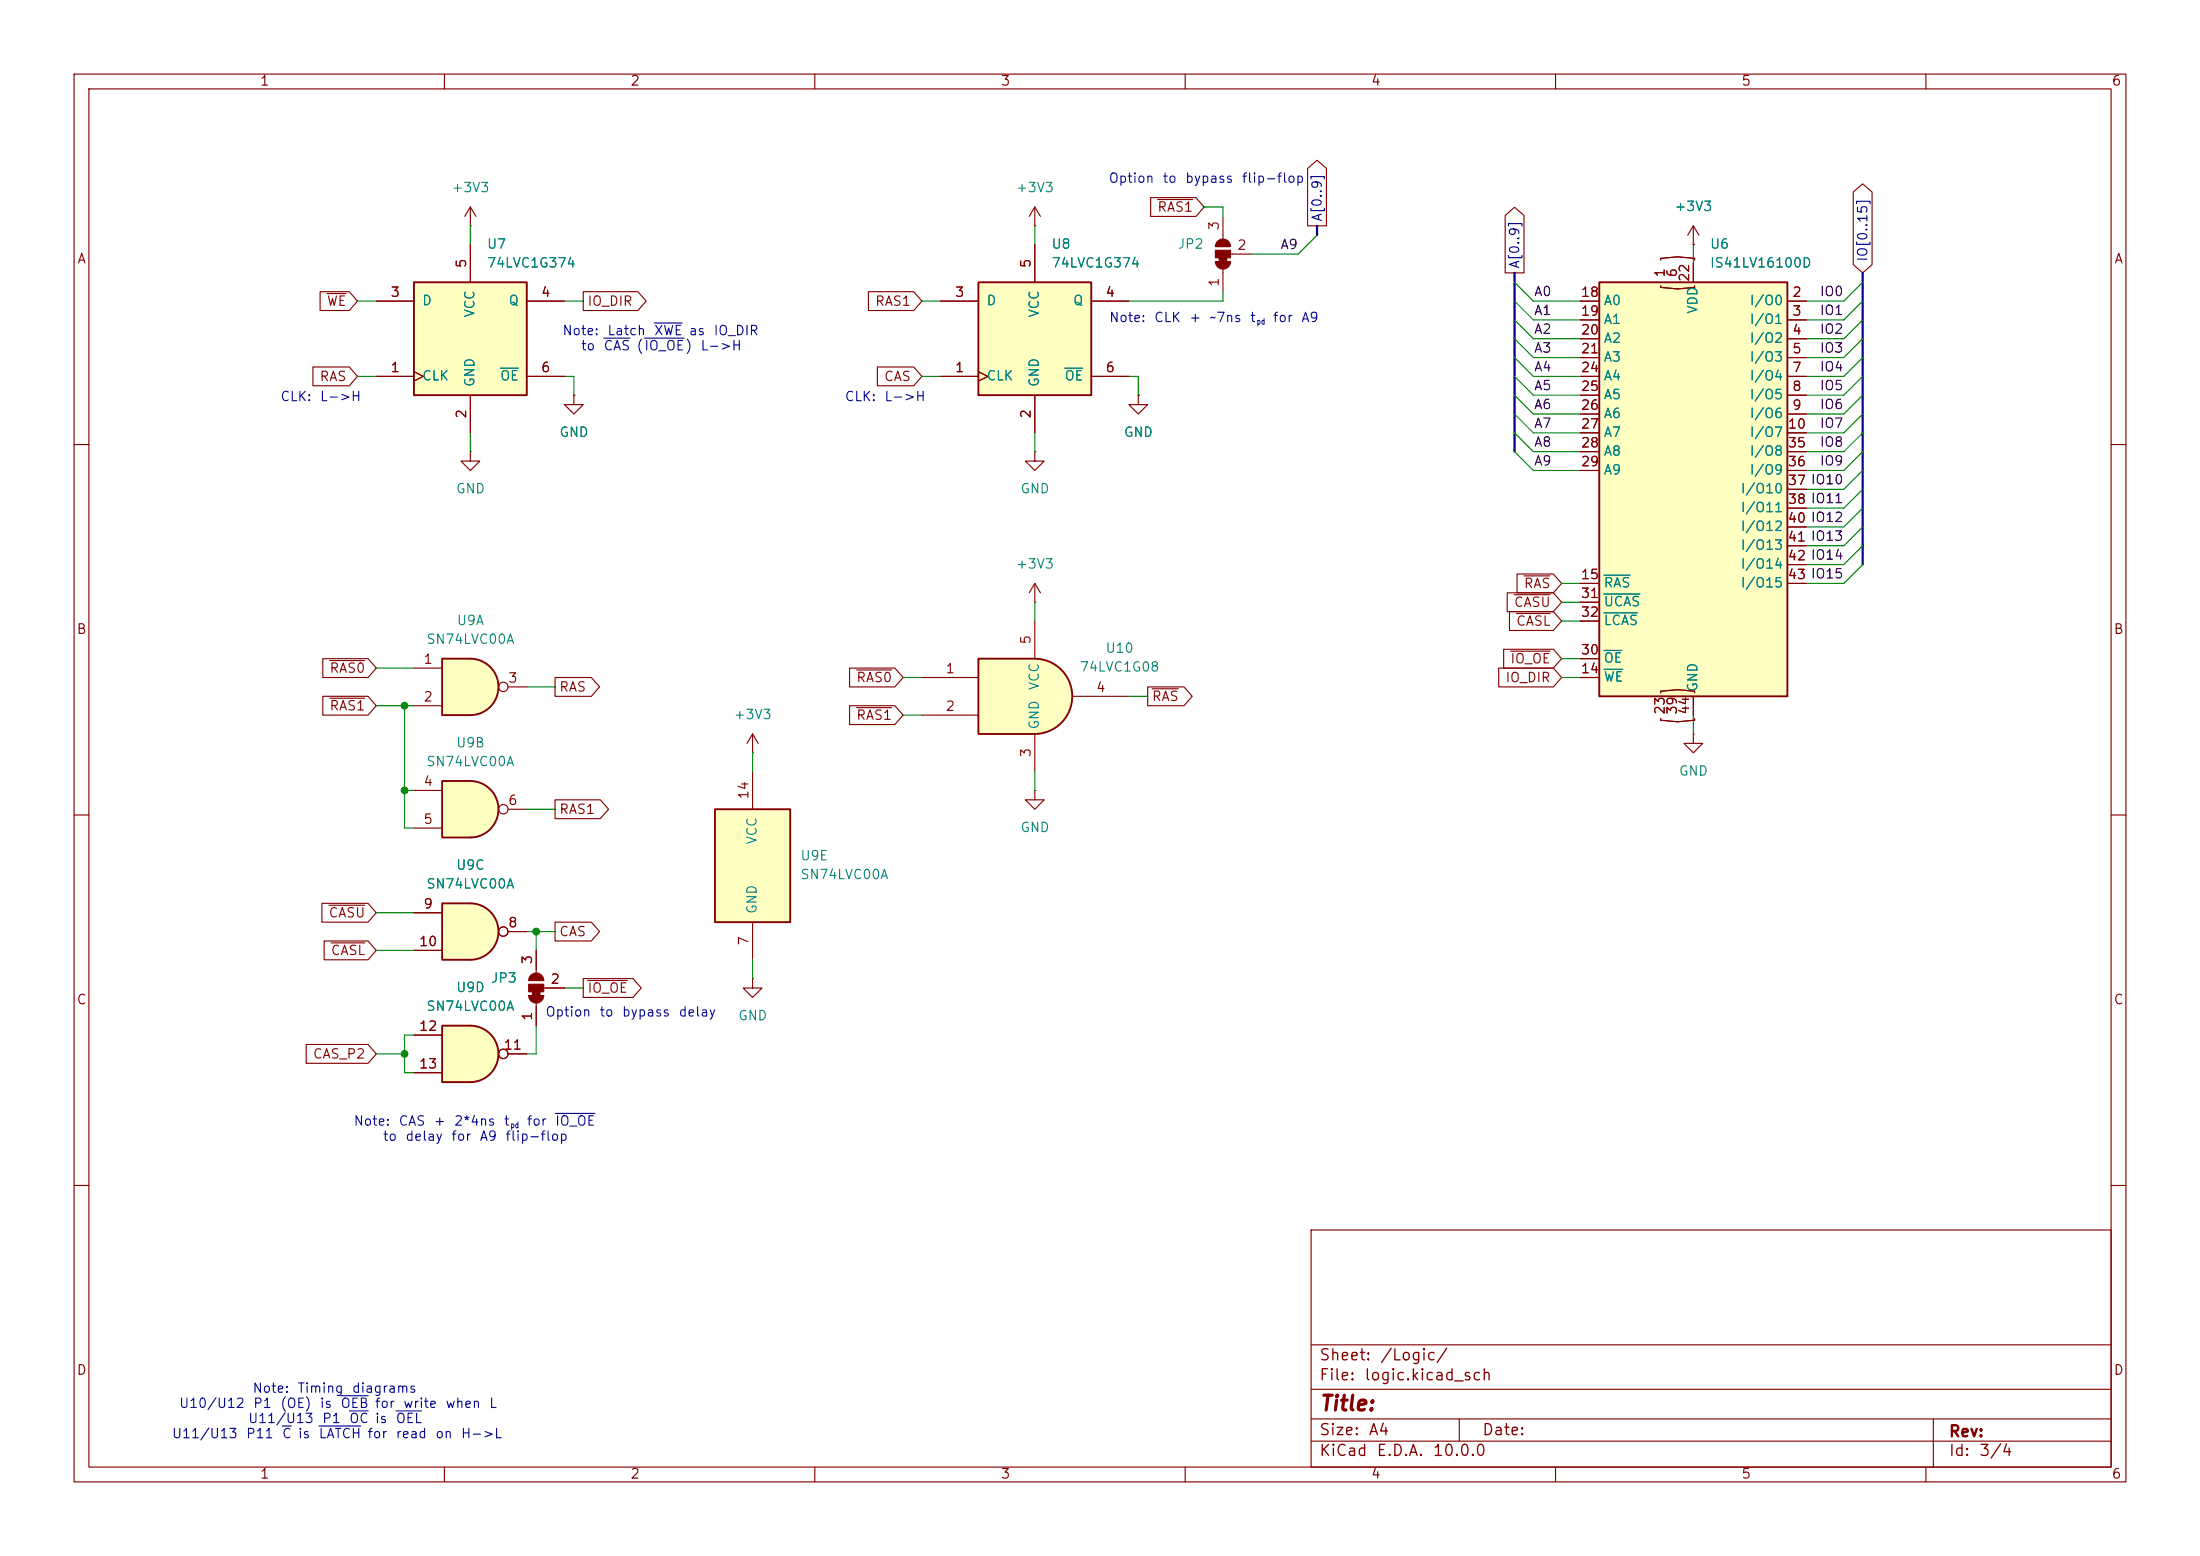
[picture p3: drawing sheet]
<svg xmlns="http://www.w3.org/2000/svg" width="297mm" height="210mm" viewBox="0 0 297 210" stroke-linecap="round" stroke-linejoin="round" font-family="sans-serif">
<g fill="none" stroke="#840000" stroke-width=".15">
<path d="M10 10h277v190h-277zM12 12h273v186h-273zM60 10v2M110 10v2M160 10v2M210 10v2M260 10v2M10 60h2M285 60h2M10 110h2M285 110h2M10 160h2"/>
<path d="M177 166h108v32h-108zM285 160h2M60 198v2M110 198v2M160 198v2M177 194.5h108M177 191.5h108M177 187.5h108M177 181.5h108M197 191.5v3M210 198v2M260 198v2"/>
<path d="M261 191.5v6.5"/>
</g>
<path d="M132.1 38.1h15.2v15.2h-15.2z" fill="#ffffc2"/>
<path d="M132.1 38.1h15.2v15.2h-15.2z" fill="none" stroke="#840000" stroke-width=".25"/>
<g fill="none" stroke="#840000" stroke-width=".15">
<path d="M139.7 33v5.1M127 50.8h5.1M127 40.6h5.1M132.1 50.2l1.2 .6-1.2 .6M139.7 53.3v5.1M147.3 50.8h5.1M147.3 40.6h5.1M153.7 53.3v1.3h1.2l-1.2 1.3-1.3-1.3h1.3M153.7 53.3h.1M139.7 61v1.2h1.3l-1.3 1.3-1.3-1.3h1.3M139.7 61h.1M139.7 78.7v2.6"/>
<path d="M139.7 78.7l-.8 1.3M139.7 78.7l.8 1.3M139.7 81.3h.1"/>
</g>
<path d="M143.7 49.7h2.5" fill="none" stroke="#008484" stroke-width=".15"/>
<path d="M139.7 88.9a5.1 5.1 0 0 1 5.1 5.1 5.1 5.1 0 0 1-5.1 5.1z" fill="#ffffc2" stroke="#ffffc2" stroke-width=".14"/>
<path d="M132.1 88.9h7.6v10.2h-7.6z" fill="#ffffc2"/>
<path d="M132.1 88.9h7.6a5.1 5.1 0 0 1 5.1 5.1 5.1 5.1 0 0 1-5.1 5.1h-7.6z" fill="none" stroke="#840000" stroke-width=".25"/>
<g fill="none" stroke="#840000" stroke-width=".15">
<path d="M139.7 30.5h.1M139.7 27.9v2.6M139.7 27.9l-.8 1.3M139.7 27.9l.8 1.3M228.6 33h.1M228.6 30.5l-.8 1.3M228.6 30.5l.8 1.3M228.6 30.5v2.5M124.5 91.4h7.6M124.5 96.5h7.6M139.7 83.8v5.1M139.7 99.1v5"/>
<path d="M144.8 94h7.6M139.7 106.7v1.3h1.3l-1.3 1.2-1.3-1.2h1.3M139.7 106.7h.1M101.6 132.1v1.3h1.3l-1.3 1.2-1.3-1.2h1.3M101.6 132.1h.1"/>
</g>
<path d="M63.5 121.9a3.8 3.8 0 0 1 3.8 3.8 3.8 3.8 0 0 1-3.8 3.8z" fill="#ffffc2" stroke="#ffffc2" stroke-width=".14"/>
<path d="M59.7 121.9h3.8v7.6h-3.8z" fill="#ffffc2"/>
<path d="M59.7 121.9h3.8a3.8 3.8 0 0 1 3.8 3.8 3.8 3.8 0 0 1-3.8 3.8h-3.8z" fill="none" stroke="#840000" stroke-width=".25"/>
<g fill="none" stroke="#840000" stroke-width=".15">
<path d="M228.6 99.1v1.2h1.3l-1.3 1.3-1.3-1.3h1.3M228.6 99.1h.1M55.9 123.2h3.8M55.9 128.3h3.8M68.6 125.7h2.5"/>
<circle cx="67.9" cy="125.7" r=".63"/>
</g>
<path d="M215.9 38.1h25.4v55.9h-25.4z" fill="#ffffc2"/>
<path d="M215.9 38.1h25.4v55.9h-25.4z" fill="none" stroke="#840000" stroke-width=".25"/>
<g fill="none" stroke="#840000" stroke-width=".15">
<path d="M164.1 35.3h2M164.1 33.3h2M165.1 29.2v3.1M165.1 36.3v3.1M166.1 34.3h2.8M224.2 35.1v-.2l2.3-.2 2.3 .2v.2M224.2 38.6v.2l2.3 .2 2.3-.2v-.2M228.6 35.6v2.5M213.4 40.6h2.5M213.4 43.2h2.5M213.4 45.7h2.5M213.4 48.3h2.5"/>
<path d="M213.4 50.8h2.5M213.4 53.3h2.5M213.4 55.9h2.5M213.4 58.4h2.5M241.3 40.6h2.5M241.3 43.2h2.5M241.3 45.7h2.5M241.3 48.3h2.5M241.3 50.8h2.5M241.3 53.3h2.5M241.3 55.9h2.5M241.3 58.4h2.5"/>
<path d="M213.4 78.7h2.5M213.4 61h2.5M213.4 63.5h2.5M241.3 78.7h2.5M241.3 61h2.5M241.3 63.5h2.5M241.3 66h2.5M241.3 68.6h2.5M241.3 71.1h2.5M241.3 73.7h2.5M241.3 76.2h2.5M213.4 91.4h2.5"/>
<path d="M213.4 88.9h2.5M213.4 81.3h2.5M213.4 83.8h2.5M224.2 93.5v-.2l2.3-.2 2.3 .2v.2M224.2 97v.2l2.3 .2 2.3-.2v-.2M228.6 94v2.5M71.4 134.4h2M71.4 132.3h2M72.4 128.3v3M72.4 135.4v3M73.4 133.4h2.8"/>
</g>
<path d="M216.5 77.6h3.6M216.5 90.3h2.6M216.5 87.8h2.5M216.5 80.2h4.9M216.5 82.7h4.6" fill="none" stroke="#008484" stroke-width=".15"/>
<g fill="#840000" stroke="#840000" stroke-width=".15">
<path d="M164.6 34.8h1v.5h-1z"/>
<path d="M164.1 35.3h2a1.02 1.02 0 0 1-1 1 1.02 1.02 0 0 1-1-1z"/>
<path d="M164.1 33.8h2v1h-2z"/>
<path d="M164.4 32.6a1.02 1.02 0 0 1 1.1-.3 1.02 1.02 0 0 1 .6 1h-2l.1-.4z"/>
<path d="M71.9 133.9h1v.5h-1z"/>
<path d="M71.4 134.4h2a1.02 1.02 0 0 1-1 1 1.02 1.02 0 0 1-1-1z"/>
<path d="M71.4 132.8h2v1.1h-2z"/>
<path d="M71.7 131.6a1.02 1.02 0 0 1 1.1-.2 1.02 1.02 0 0 1 .6 .9h-2l.1-.4z"/>
</g>
<path d="M63.5 138.4a3.8 3.8 0 0 1 3.8 3.8 3.8 3.8 0 0 1-3.8 3.9z" fill="#ffffc2" stroke="#ffffc2" stroke-width=".14"/>
<path d="M59.7 138.4h3.8v7.7h-3.8z" fill="#ffffc2"/>
<path d="M59.7 138.4h3.8a3.8 3.8 0 0 1 3.8 3.8 3.8 3.8 0 0 1-3.8 3.9h-3.8z" fill="none" stroke="#840000" stroke-width=".25"/>
<g fill="none" stroke="#840000" stroke-width=".15">
<path d="M63.5 30.5h.1M63.5 27.9l-.8 1.3M63.5 27.9l.8 1.3M63.5 27.9v2.6M101.6 99.1l-.8 1.2M101.6 99.1l.8 1.2M101.6 99.1v2.5M101.6 101.6h.1M55.9 139.7h3.8M55.9 144.8h3.8M68.6 142.2h2.5"/>
<circle cx="67.9" cy="142.2" r=".63"/>
</g>
<path d="M63.5 105.4a3.8 3.8 0 0 1 3.8 3.8 3.8 3.8 0 0 1-3.8 3.8z" fill="#ffffc2" stroke="#ffffc2" stroke-width=".14"/>
<path d="M59.7 105.4h3.8v7.6h-3.8z" fill="#ffffc2"/>
<path d="M59.7 105.4h3.8a3.8 3.8 0 0 1 3.8 3.8 3.8 3.8 0 0 1-3.8 3.8h-3.8z" fill="none" stroke="#840000" stroke-width=".25"/>
<g fill="none" stroke="#840000" stroke-width=".15">
<path d="M55.9 106.7h3.8M55.9 111.8h3.8M68.6 109.2h2.5"/>
<circle cx="67.9" cy="109.2" r=".63"/>
</g>
<path d="M55.9 38.1h15.2v15.2h-15.2z" fill="#ffffc2"/>
<path d="M55.9 38.1h15.2v15.2h-15.2z" fill="none" stroke="#840000" stroke-width=".25"/>
<path d="M63.5 33v5.1M50.8 50.8h5.1M50.8 40.6h5.1M55.9 50.2l1.2 .6-1.2 .6M63.5 53.3v5.1M71.1 50.8h5.1M71.1 40.6h5.1M77.5 53.3v1.3h1.2l-1.2 1.3-1.3-1.3h1.3M77.5 53.3h.1M63.5 61v1.2h1.3l-1.3 1.3-1.3-1.3h1.3M63.5 61h.1" fill="none" stroke="#840000" stroke-width=".15"/>
<path d="M67.5 49.7h2.5" fill="none" stroke="#008484" stroke-width=".15"/>
<path d="M96.5 109.2h10.2v15.3h-10.2z" fill="#ffffc2"/>
<path d="M96.5 109.2h10.2v15.3h-10.2z" fill="none" stroke="#840000" stroke-width=".25"/>
<path d="M101.6 104.1v5.1M101.6 124.5v5" fill="none" stroke="#840000" stroke-width=".15"/>
<path d="M63.5 88.9a3.8 3.8 0 0 1 3.8 3.8 3.8 3.8 0 0 1-3.8 3.8z" fill="#ffffc2" stroke="#ffffc2" stroke-width=".14"/>
<path d="M59.7 88.9h3.8v7.6h-3.8z" fill="#ffffc2"/>
<path d="M59.7 88.9h3.8a3.8 3.8 0 0 1 3.8 3.8 3.8 3.8 0 0 1-3.8 3.8h-3.8z" fill="none" stroke="#840000" stroke-width=".25"/>
<g fill="none" stroke="#840000" stroke-width=".15">
<path d="M43.2 39.4h3.9l1.2 1.2-1.2 1.3h-3.9zM44.2 39.6h2.5M63.5 33v5.1M78.7 39.4h7.4l1.1 1.2-1.1 1.3h-7.4zM117.2 39.4h6.1l1.2 1.2-1.2 1.3h-6.1zM139.7 33v5.1M155.3 26.7h6.1l1.2 1.2-1.2 1.3h-6.1zM156.3 26.9h4.7M176.5 22.7l1.3-1.1 1.3 1.1v7.8h-2.6zM203.2 29.1l1.3-1.1 1.2 1.1v7.7h-2.5zM224.2 35.1v-.2l2.3-.2 2.3 .2v.2M224.2 38.6v.2l2.3 .2 2.3-.2v-.2"/>
<path d="M228.6 33h.1M228.6 35.6v2.5M250.2 25.9l1.3-1.1 1.2 1.1v9.8l-1.2 1.1-1.3-1.1zM42.2 49.5h4.9l1.2 1.3-1.2 1.3h-4.9zM50.8 40.6h5.1M50.8 50.8h5.1M55.9 50.2l1.2 .6-1.2 .6M63.5 53.3v5.1M71.1 40.6h5.1M71.1 50.8h5.1M77.5 53.3h.1M118.4 49.5h4.9l1.2 1.3-1.2 1.3h-4.9z"/>
<path d="M127 40.6h5.1M127 50.8h5.1M132.1 50.2l1.2 .6-1.2 .6M139.7 53.3v5.1M147.3 40.6h5.1M147.3 50.8h5.1M153.7 53.3h.1M213.4 40.6h2.5M213.4 43.2h2.5M213.4 45.7h2.5M213.4 48.3h2.5M213.4 50.8h2.5"/>
<path d="M213.4 53.3h2.5M213.4 55.9h2.5M213.4 58.4h2.5M241.3 40.6h2.5M241.3 43.2h2.5M241.3 45.7h2.5M241.3 48.3h2.5M241.3 50.8h2.5M241.3 53.3h2.5M241.3 55.9h2.5M241.3 58.4h2.5M204.8 77.5h4.9l1.1 1.2-1.1 1.3h-4.9z"/>
<path d="M205.7 77.7h3.6M213.4 78.7h2.5M213.4 61h2.5M213.4 63.5h2.5M241.3 78.7h2.5M241.3 61h2.5M241.3 63.5h2.5M241.3 66h2.5M241.3 68.6h2.5M241.3 71.1h2.5M241.3 73.7h2.5M241.3 76.2h2.5"/>
<path d="M43.6 94h6.1l1.1 1.3-1.1 1.2h-6.1zM43.6 88.9h6.1l1.1 1.3-1.1 1.2h-6.1zM44.5 94.2h4.7M44.5 89.2h4.7M55.9 90.2h3.8M55.9 95.3h3.8M68.6 92.7h2.5M74.9 91.4h4.9l1.1 1.3-1.1 1.3h-4.9zM114.7 90.2h6.1l1.1 1.2-1.1 1.3h-6.1zM114.7 95.2h6.1l1.1 1.3-1.1 1.3h-6.1zM115.6 90.4h4.8M115.6 95.5h4.8"/>
<path d="M154.9 92.7h4.9l1.2 1.3-1.2 1.3h-4.9zM155.5 93h3.6M202.3 90.2h7.4l1.1 1.2-1.1 1.3h-7.4zM203 87.6h6.7l1.1 1.3-1.1 1.3h-6.7zM203.5 80h6.2l1.1 1.3-1.1 1.3h-6.2zM203.8 82.5h5.9l1.1 1.3-1.1 1.3h-5.9zM203.9 87.9h5.4M204.4 80.3h4.9M204.7 82.8h4.6M213.4 91.4h2.5M213.4 88.9h2.5M213.4 81.3h2.5"/>
<path d="M213.4 83.8h2.5M224.2 93.5v-.2l2.3-.2 2.3 .2v.2M224.2 97v.2l2.3 .2 2.3-.2v-.2M228.6 94v2.5M74.9 107.9h6.1l1.2 1.3-1.2 1.3h-6.1zM43.5 121.9h6.2l1.1 1.3-1.1 1.3h-6.2zM43.8 127h5.9l1.1 1.3-1.1 1.2h-5.9zM44.4 122.2h4.8M44.7 127.3h4.5M55.9 123.2h3.8M55.9 128.3h3.8M55.9 139.7h3.8"/>
<path d="M68.6 125.7h2.5M72.4 128.3v2.5M72.4 135.9v2.5M73.7 133.4h2.5M74.9 124.5h4.9l1.1 1.2-1.1 1.3h-4.9zM78.7 132.1h6.8l1.1 1.3-1.1 1.2h-6.8zM79.3 132.3h5.4M41.3 141h8.4l1.1 1.2-1.1 1.3h-8.4zM55.9 144.8h3.8M68.6 142.2h2.5"/>
<circle cx="67.9" cy="92.7" r=".63"/>
<circle cx="67.9" cy="125.7" r=".63"/>
<circle cx="67.9" cy="142.2" r=".63"/>
</g>
<path d="M177.8 30.5v1.3M204.5 36.8v24.2M251.5 36.8v39.4" fill="none" stroke="#000084" stroke-width=".3"/>
<g fill="none" stroke="#008400" stroke-width=".15">
<path d="M63.5 30.5v2.5M139.7 30.5v2.5M162.6 27.9h2.5v1.3M165.1 39.4v1.2h-12.7M177.8 31.8l-2.5 2.5h-6.4M204.5 38.1l2.5 2.5h6.4M228.6 33v2.6M251.5 38.1l-2.6 2.5h-5.1M48.3 40.6h2.5M48.3 50.8h2.5M63.5 58.4v2.6M76.2 40.6h2.5"/>
<path d="M76.2 50.8h1.3v2.5M124.5 40.6h2.5M124.5 50.8h2.5M139.7 58.4v2.6M152.4 50.8h1.3v2.5M204.5 50.8l2.5 2.5h6.4M204.5 53.3l2.5 2.6h6.4M204.5 55.9l2.5 2.5h6.4M204.5 58.4l2.5 2.6h6.4M204.5 43.2l2.5 2.5h6.4M204.5 48.3l2.5 2.5h6.4M204.5 45.7l2.5 2.6h6.4"/>
<path d="M204.5 40.6l2.5 2.6h6.4M251.5 50.8l-2.6 2.5h-5.1M251.5 53.3l-2.6 2.6h-5.1M251.5 55.9l-2.6 2.5h-5.1M251.5 58.4l-2.6 2.6h-5.1M251.5 43.2l-2.6 2.5h-5.1M251.5 48.3l-2.6 2.5h-5.1M251.5 45.7l-2.6 2.6h-5.1M251.5 40.6l-2.6 2.6h-5.1M204.5 61l2.5 2.5h6.4M210.8 78.7h2.6M251.5 76.2l-2.6 2.5h-5.1"/>
<path d="M251.5 71.1l-2.6 2.6h-5.1M251.5 73.7l-2.6 2.5h-5.1M251.5 68.6l-2.6 2.5h-5.1M251.5 61l-2.6 2.5h-5.1M251.5 66l-2.6 2.6h-5.1M251.5 63.5l-2.6 2.5h-5.1M50.8 95.3h5.1M50.8 90.2h5.1M54.6 95.3v16.5h1.3M71.1 92.7h3.8M121.9 91.4h2.6M121.9 96.5h2.6"/>
<path d="M139.7 81.3v2.5M152.4 94h2.5M210.8 83.8h2.6M210.8 91.4h2.6M210.8 88.9h2.6M210.8 81.3h2.6M228.6 96.5v2.6M54.6 106.7h1.3M71.1 109.2h3.8M101.6 101.6v2.5M139.7 104.1v2.6M50.8 128.3h5.1"/>
<path d="M50.8 123.2h5.1M55.9 139.7h-1.3v5.1h1.3M71.1 125.7h3.8M72.4 138.4v3.8h-1.3M72.4 125.7v2.6M76.2 133.4h2.5M101.6 129.5v2.6M50.8 142.2h3.8"/>
</g>
<path d="M81.5 45.6h3.5M87 45.6h5.3M88.3 43.6h3.8M75 150.3h5.3M38.1 192.5h1.2M43.1 192.5h5.6M46 188.4h3.7M47.2 190.4h2.5M53.5 190.4h3.4" fill="none" stroke="#0000c2" stroke-width=".15"/>
<path d="M67.5 49.7h2.5M143.7 49.7h2.5M216.5 77.6h3.6M216.5 90.3h2.6M216.5 87.8h2.5M216.5 80.2h4.9M216.5 82.7h4.6" fill="none" stroke="#008484" stroke-width=".15"/>
<g fill="#008400" stroke="#008400" stroke-width=".14">
<circle cx="72.4" cy="125.7" r=".46"/>
<circle cx="54.6" cy="106.7" r=".46"/>
<circle cx="54.6" cy="142.2" r=".46"/>
<circle cx="54.6" cy="95.3" r=".46"/>
</g>
<text font-size="2" fill="#840000" x="178" y="190.9">Title:</text>
<g font-size="1.5" fill="#840000">
<text x="178" y="184">Sheet:</text>
<text x="186.2" y="184">/Logic/</text>
<text x="178" y="186.7">File:</text>
<text x="184.1" y="186.7">logic.kicad_sch</text>
<text x="178" y="196.9">KiCad</text>
<text x="178" y="194.1">Size:</text>
<text x="184.7" y="194.1">A4</text>
<text x="185.7" y="196.9">E.D.A.</text>
<text x="193.3" y="196.9">10.0.0</text>
<text x="200" y="194.1">Date:</text>
<text x="263" y="194.3">Rev:</text>
<text x="263" y="196.9">Id:</text>
<text x="267.1" y="196.9">3/4</text>
</g>
<g font-size="1.3" fill="#840000">
<text x="35" y="11.9">1</text>
<text x="85" y="11.9">2</text>
<text x="135" y="11.9">3</text>
<text x="185" y="11.9">4</text>
<text x="235" y="11.9">5</text>
<text x="285" y="11.9">6</text>
<text x="156.2" y="28.9">RAS1</text>
<text x="10.3" y="35.9">A</text>
<text x="164.8" y="31.2" transform="rotate(-90 164.8 31.2)">3</text>
<text x="166.9" y="34">2</text>
<text x="285.3" y="35.9">A</text>
<text x="44" y="41.6">WE</text>
<text x="52.6" y="40.4">3</text>
<text x="63.2" y="36.3" transform="rotate(-90 63.2 36.3)">5</text>
<text x="73" y="40.4">4</text>
<text x="79.2" y="41.6">IO_DIR</text>
<text x="118.1" y="41.6">RAS1</text>
<text x="128.8" y="40.4">3</text>
<text x="139.4" y="36.3" transform="rotate(-90 139.4 36.3)">5</text>
<text x="149.2" y="40.4">4</text>
<text x="164.8" y="38.8" transform="rotate(-90 164.8 38.8)">1</text>
<text x="213.3" y="40.4">18</text>
<text x="225" y="37.5" transform="rotate(-90 225 37.5)">1</text>
<text x="226.7" y="37.5" transform="rotate(-90 226.7 37.5)">6</text>
<text x="228.3" y="38.1" transform="rotate(-90 228.3 38.1)">22</text>
<text x="241.9" y="40.4">2</text>
<text x="213.3" y="42.9">19</text>
<text x="213.3" y="45.5">20</text>
<text x="241.9" y="42.9">3</text>
<text x="241.9" y="45.5">4</text>
<text x="43.1" y="51.8">RAS</text>
<text x="52.6" y="50.5">1</text>
<text x="73" y="50.5">6</text>
<text x="119.3" y="51.8">CAS</text>
<text x="128.8" y="50.5">1</text>
<text x="149.2" y="50.5">6</text>
<text x="213.3" y="48">21</text>
<text x="213.3" y="50.5">24</text>
<text x="213.3" y="53.1">25</text>
<text x="241.9" y="48">5</text>
<text x="241.9" y="50.5">7</text>
<text x="241.9" y="53.1">8</text>
<text x="63.2" y="56.6" transform="rotate(-90 63.2 56.6)">2</text>
<text x="139.4" y="56.6" transform="rotate(-90 139.4 56.6)">2</text>
<text x="213.3" y="55.6">26</text>
<text x="213.3" y="58.2">27</text>
<text x="241.3" y="58.2">10</text>
<text x="241.9" y="55.6">9</text>
<text x="213.3" y="60.7">28</text>
<text x="213.3" y="63.2">29</text>
<text x="241.3" y="60.7">35</text>
<text x="241.3" y="63.2">36</text>
<text x="241.3" y="65.8">37 IO10</text>
<text x="241.3" y="65.8">37</text>
<text x="241.3" y="68.3">38 IO11</text>
<text x="241.3" y="70.9">40 IO12</text>
<text x="241.3" y="68.3">38</text>
<text x="241.3" y="70.9">40</text>
<text x="241.3" y="73.4">41 IO13</text>
<text x="241.3" y="75.9">42 IO14</text>
<text x="241.3" y="73.4">41</text>
<text x="241.3" y="75.9">42</text>
<text x="204.3" y="82.2">CASU</text>
<text x="205.6" y="79.7">RAS</text>
<text x="213.3" y="78.5">15</text>
<text x="213.3" y="81">31</text>
<text x="213.3" y="83.6">32</text>
<text x="241.3" y="78.5">43 IO15</text>
<text x="241.3" y="78.5">43</text>
<text x="10.3" y="85.9">B</text>
<text x="57.1" y="89.9">1</text>
<text x="139.4" y="87.1" transform="rotate(-90 139.4 87.1)">5</text>
<text x="203.8" y="89.9">IO_OE</text>
<text x="204.6" y="84.8">CASL</text>
<text x="213.3" y="88.6">30</text>
<text x="285.3" y="85.9">B</text>
<text x="44.4" y="91.1">RAS0</text>
<text x="57.1" y="95">2</text>
<text x="68.5" y="92.5">3</text>
<text x="75.4" y="93.7">RAS</text>
<text x="115.5" y="92.4">RAS0</text>
<text x="127.6" y="91.2">1</text>
<text x="147.9" y="93.7">4</text>
<text x="155.4" y="94.9">RAS</text>
<text x="203.1" y="92.4">IO_DIR</text>
<text x="213.3" y="91.2">14</text>
<text x="44.4" y="96.2">RAS1</text>
<text x="115.5" y="97.5">RAS1</text>
<text x="127.6" y="96.3">2</text>
<text x="225" y="96.6" transform="rotate(-90 225 96.6)">23</text>
<text x="226.7" y="96.6" transform="rotate(-90 226.7 96.6)">39</text>
<text x="228.3" y="96.6" transform="rotate(-90 228.3 96.6)">44</text>
<text x="57.1" y="106.4">4</text>
<text x="101.3" y="108" transform="rotate(-90 101.3 108)">14</text>
<text x="139.4" y="102.3" transform="rotate(-90 139.4 102.3)">3</text>
<text x="57.1" y="111.5">5</text>
<text x="68.5" y="109">6</text>
<text x="75.4" y="110.2">RAS1</text>
<text x="44.3" y="124.1">CASU</text>
<text x="57.1" y="122.9">9</text>
<text x="68.5" y="125.5">8</text>
<text x="44.6" y="129.2">CASL</text>
<text x="56.5" y="128">10</text>
<text x="72.1" y="130.2" transform="rotate(-90 72.1 130.2)">3</text>
<text x="75.4" y="126.7">CAS</text>
<text x="101.3" y="127.7" transform="rotate(-90 101.3 127.7)">7</text>
<text x="10.3" y="135.9">C</text>
<text x="72.1" y="137.9" transform="rotate(-90 72.1 137.9)">1</text>
<text x="74.2" y="133.1">2</text>
<text x="79.2" y="134.3">IO_OE</text>
<text x="285.3" y="135.9">C</text>
<text x="42.2" y="143.2">CAS_P2</text>
<text x="56.5" y="139.4">12</text>
<text x="67.9" y="142">11</text>
<text x="56.5" y="144.5">13</text>
<text x="10.3" y="185.9">D</text>
<text x="285.3" y="185.9">D</text>
<text x="35" y="199.9">1</text>
<text x="85" y="199.9">2</text>
<text x="135" y="199.9">3</text>
<text x="185" y="199.9">4</text>
<text x="235" y="199.9">5</text>
<text x="285" y="199.9">6</text>
</g>
<g font-size="1.3" fill="#008484">
<text x="60.9" y="26.3">+3V3</text>
<text x="137.1" y="26.3">+3V3</text>
<text x="226" y="28.8">+3V3</text>
<text x="65.7" y="33.9">U7</text>
<text x="141.9" y="33.9">U8</text>
<text x="158.9" y="33.9">JP2</text>
<text x="230.8" y="33.9">U6</text>
<text x="56.9" y="41.5">D</text>
<text x="65.7" y="36.4">74LVC1G374</text>
<text x="68.6" y="41.5">Q</text>
<text x="133.1" y="41.5">D</text>
<text x="141.9" y="36.4">74LVC1G374</text>
<text x="144.8" y="41.5">Q</text>
<text x="216.4" y="41.5">A0</text>
<text x="230.8" y="36.4">IS41LV16100D</text>
<text x="236.1" y="41.5">I/O0</text>
<text x="64.4" y="42.9" transform="rotate(-90 64.4 42.9)">VCC</text>
<text x="140.6" y="42.9" transform="rotate(-90 140.6 42.9)">VCC</text>
<text x="216.4" y="44">A1</text>
<text x="216.4" y="46.6">A2</text>
<text x="229.5" y="42.4" transform="rotate(-90 229.5 42.4)">VDD</text>
<text x="236.1" y="44">I/O1</text>
<text x="236.1" y="46.6">I/O2</text>
<text x="56.9" y="51.7">CLK</text>
<text x="64.4" y="52.3" transform="rotate(-90 64.4 52.3)">GND</text>
<text x="67.4" y="51.7">OE</text>
<text x="133.1" y="51.7">CLK</text>
<text x="140.6" y="52.3" transform="rotate(-90 140.6 52.3)">GND</text>
<text x="143.6" y="51.7">OE</text>
<text x="216.4" y="49.1">A3</text>
<text x="216.4" y="51.7">A4</text>
<text x="236.1" y="49.1">I/O3</text>
<text x="236.1" y="51.7">I/O4</text>
<text x="75.4" y="59.3">GND</text>
<text x="151.6" y="59.3">GND</text>
<text x="216.4" y="54.2">A5</text>
<text x="216.4" y="56.7">A6</text>
<text x="216.4" y="59.3">A7</text>
<text x="236.1" y="54.2">I/O5</text>
<text x="236.1" y="56.7">I/O6</text>
<text x="236.1" y="59.3">I/O7</text>
<text x="216.4" y="61.8">A8</text>
<text x="216.4" y="64.4">A9</text>
<text x="236.1" y="61.8">I/O8</text>
<text x="236.1" y="64.4">I/O9</text>
<text x="61.5" y="66.9">GND</text>
<text x="137.7" y="66.9">GND</text>
<text x="234.9" y="66.9">I/O10</text>
<text x="234.9" y="69.4">I/O11</text>
<text x="234.9" y="72">I/O12</text>
<text x="137.1" y="77.1">+3V3</text>
<text x="234.9" y="74.5">I/O13</text>
<text x="234.9" y="77.1">I/O14</text>
<text x="216.4" y="79.6">RAS</text>
<text x="216.4" y="82.1">UCAS</text>
<text x="234.9" y="79.6">I/O15</text>
<text x="57.5" y="87.2">SN74LVC00A</text>
<text x="61.6" y="84.7">U9A</text>
<text x="149.2" y="88.4">U10</text>
<text x="216.4" y="89.8">OE</text>
<text x="216.4" y="84.7">LCAS</text>
<text x="140.6" y="93.2" transform="rotate(-90 140.6 93.2)">VCC</text>
<text x="145.7" y="91">74LVC1G08</text>
<text x="216.4" y="92.3">WE</text>
<text x="229.5" y="93.5" transform="rotate(-90 229.5 93.5)">GND</text>
<text x="61.5" y="101.2">U9B</text>
<text x="99" y="97.4">+3V3</text>
<text x="140.6" y="98.6" transform="rotate(-90 140.6 98.6)">GND</text>
<text x="57.5" y="103.7">SN74LVC00A</text>
<text x="226.6" y="105">GND</text>
<text x="137.7" y="112.6">GND</text>
<text x="61.5" y="117.7">U9C</text>
<text x="102.5" y="114.1" transform="rotate(-90 102.5 114.1)">VCC</text>
<text x="108" y="119">SN74LVC00A</text>
<text x="108" y="116.4">U9E</text>
<text x="57.5" y="120.2">SN74LVC00A</text>
<text x="102.5" y="123.4" transform="rotate(-90 102.5 123.4)">GND</text>
<text x="57.5" y="136.8">SN74LVC00A</text>
<text x="61.5" y="134.2">U9D</text>
<text x="66.2" y="132.9">JP3</text>
<text x="99.6" y="138">GND</text>
</g>
<g font-size="1.3" fill="#0000c2">
<text x="149.6" y="25">Option</text>
<text x="156.9" y="25">to</text>
<text x="159.9" y="25">bypass</text>
<text x="167.5" y="25">flip-flop</text>
<text x="75.8" y="45.6">Note:</text>
<text x="78.3" y="47.6">to</text>
<text x="81.4" y="47.6">CAS (IO_OE)</text>
<text x="81.9" y="45.6">Latch</text>
<text x="88.2" y="45.6">XWE as</text>
<text x="94.5" y="47.6">L-&gt;H</text>
<text x="96.2" y="45.6">IO_DIR</text>
<text x="149.6" y="43.8">Note:</text>
<text x="155.7" y="43.8">CLK</text>
<text x="160.5" y="43.8">+</text>
<text x="163.2" y="43.8">~7ns</text>
<text x="168.7" y="43.8">t</text>
<text x="171.7" y="43.8">for</text>
<text x="175.6" y="43.8">A9</text>
<text x="37.8" y="54.5">CLK:</text>
<text x="43.1" y="54.5">L-&gt;H</text>
<text x="114" y="54.5">CLK:</text>
<text x="119.3" y="54.5">L-&gt;H</text>
<text x="73.5" y="137.5">Option</text>
<text x="80.8" y="137.5">to</text>
<text x="83.9" y="137.5">bypass</text>
<text x="91.5" y="137.5">delay</text>
<text x="47.6" y="152.2">Note:</text>
<text x="51.6" y="154.3">to</text>
<text x="53.7" y="152.2">CAS</text>
<text x="54.6" y="154.3">delay</text>
<text x="58.5" y="152.2">+</text>
<text x="60.8" y="154.3">for</text>
<text x="61.2" y="152.2">2*4ns</text>
<text x="64.7" y="154.3">A9</text>
<text x="67.9" y="152.2">t</text>
<text x="68.1" y="154.3">flip-flop</text>
<text x="71" y="152.2">for</text>
<text x="74.8" y="152.2">IO_OE</text>
<text x="24.1" y="190.3">U10/U12</text>
<text x="34" y="188.3">Note:</text>
<text x="34.1" y="190.3">P1</text>
<text x="37.7" y="190.3">(OE)</text>
<text x="40.1" y="188.3">Timing</text>
<text x="43.1" y="190.3">is</text>
<text x="45.9" y="190.3">OEB for</text>
<text x="47.4" y="188.3">diagrams</text>
<text x="54.3" y="190.3">write</text>
<text x="60" y="190.3">when</text>
<text x="65.9" y="190.3">L</text>
<text x="23.1" y="194.4">U11/U13</text>
<text x="33.1" y="194.4">P11</text>
<text x="33.4" y="192.4">U11/U13</text>
<text x="38" y="194.4">C is</text>
<text x="42.9" y="194.4">LATCH for</text>
<text x="43.4" y="192.4">P1</text>
<text x="47" y="192.4">OC is</text>
<text x="53.3" y="194.4">read</text>
<text x="53.3" y="192.4">OEL</text>
<text x="58.7" y="194.4">on</text>
<text x="62.1" y="194.4">H-&gt;L</text>
</g>
<g font-size="1.3">
<text x="172.8" y="33.9">A9</text>
<text x="207" y="40.3">A0</text>
<text x="245.6" y="40.3">IO0</text>
<text x="207" y="45.4">A2</text>
<text x="207" y="42.8">A1</text>
<text x="207" y="47.9">A3</text>
<text x="245.6" y="42.8">IO1</text>
<text x="245.6" y="47.9">IO3</text>
<text x="245.6" y="45.4">IO2</text>
<text x="207" y="50.5">A4</text>
<text x="207" y="53">A5</text>
<text x="245.6" y="53">IO5</text>
<text x="245.6" y="50.5">IO4</text>
<text x="207" y="58.1">A7</text>
<text x="207" y="55.5">A6</text>
<text x="245.6" y="55.5">IO6</text>
<text x="245.6" y="58.1">IO7</text>
<text x="207" y="63.2">A9</text>
<text x="207" y="60.6">A8</text>
<text x="245.6" y="63.2">IO9</text>
<text x="245.6" y="60.6">IO8</text>
</g>
<g font-size="1.3" fill="#000084">
<text x="178.8" y="30" transform="rotate(-90 178.8 30)">A[0..9]</text>
<text x="252.4" y="35.4" transform="rotate(-90 252.4 35.4)">IO[0..15]</text>
<text x="205.4" y="36.4" transform="rotate(-90 205.4 36.4)">A[0..9]</text>
</g>
<g font-size=".8" fill="#0000c2">
<text x="169.6" y="44">pd</text>
<text x="68.9" y="152.4">pd</text>
</g>
</svg>
